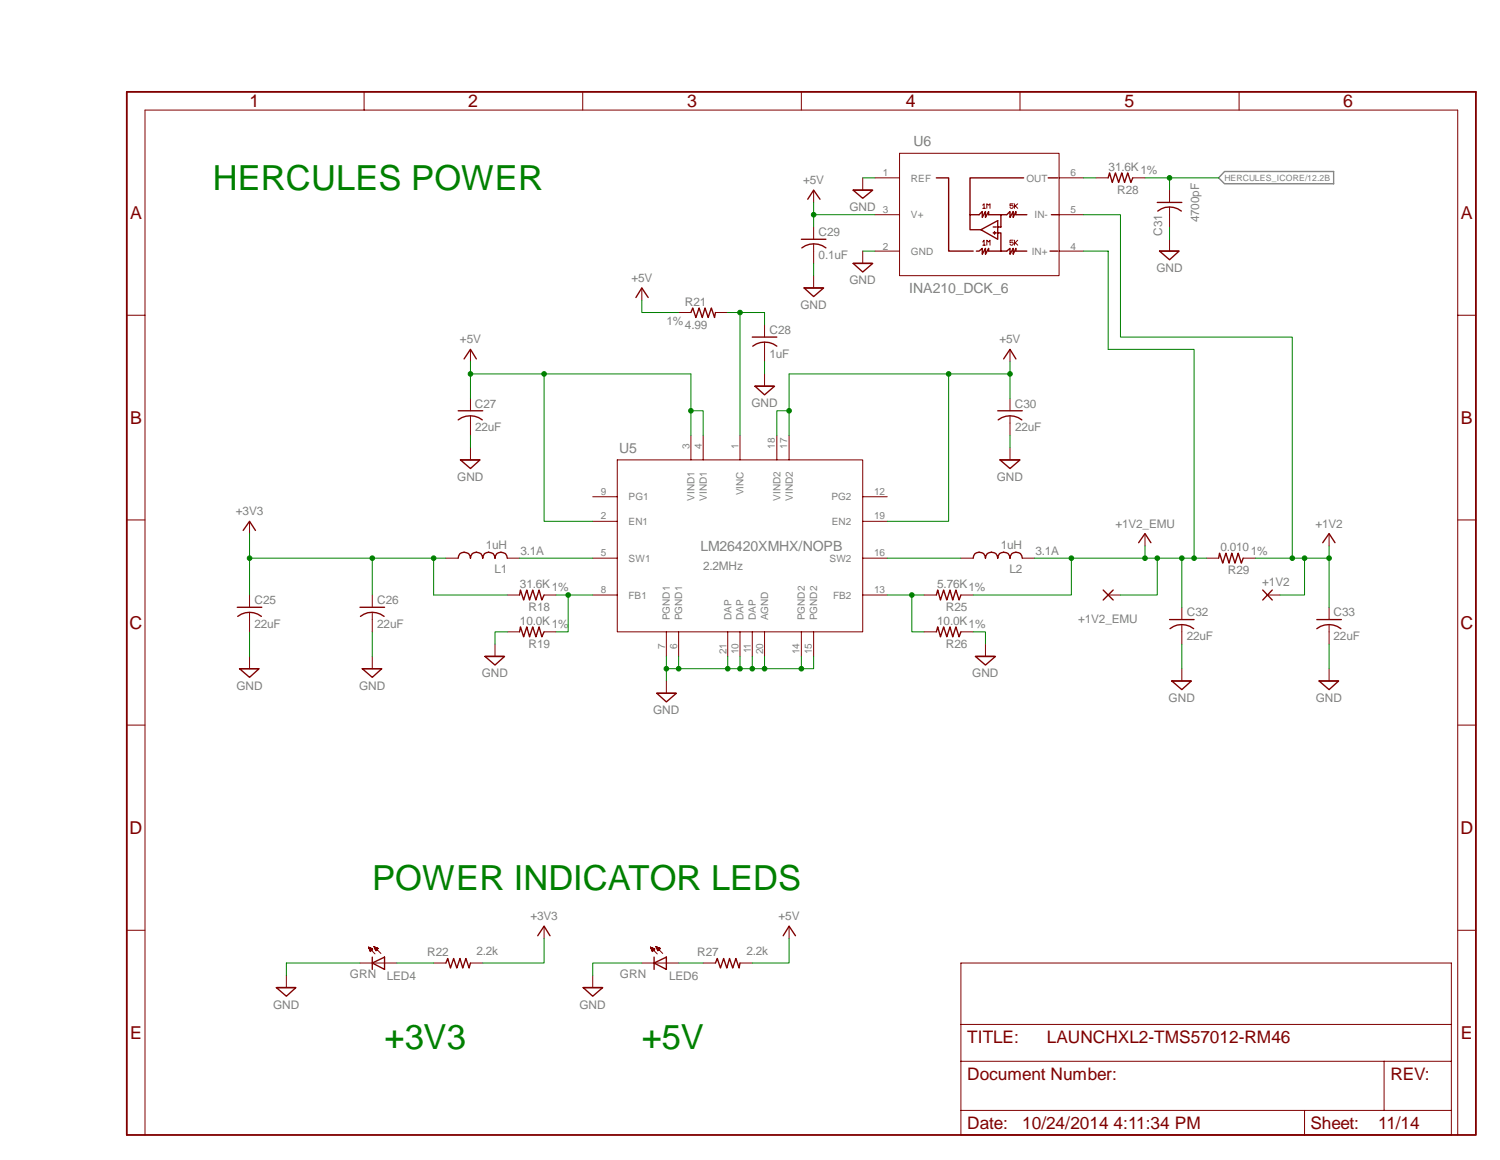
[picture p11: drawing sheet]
<svg xmlns="http://www.w3.org/2000/svg" width="279mm" height="216mm" viewBox="0 0 279 216" stroke-linecap="round" stroke-linejoin="round" font-family="sans-serif">
<path d="M228.1 31.9h20.3v2.3h-20.3l-1.1-1.1z" fill="none" stroke="#808080" stroke-width=".25"/>
<path d="M23.6 17.1h251.3v194.1h-251.3z" fill="none" stroke="#800000" stroke-width=".34"/>
<g fill="none" stroke="#800000" stroke-width=".19">
<path d="M67.8 17.1v3.4M108.5 17.1v3.4M149.3 17.1v3.4M190 17.1v3.4M230.8 17.1v3.4M151.6 35.4v2.3M160.7 33.1v2.3M163 33.1h4.6M163 40h4.6M167.6 28.5h29.7v22.8h-29.7zM183 38.2l.3-.3v.9M183 38.8h.6"/>
<path d="M183.8 38.8v-.9l.3 .3 .3-.3v.9M188.7 37.9h-.6v.5l.5-.2 .1 .2v.2l-.1 .2h-.3l-.2-.2M189 37.9v.9M189.1 38.4l.5 .4M189.6 37.9l-.6 .5M197.3 33.1h4.5M197.3 40h4.5M204.1 33.1h2.3M211 33.1h2.3M217.8 35.4v2.3M217.8 38.5v3.7M23.6 58.7h3.4"/>
<path d="M119.5 53.6v2.3M126.4 58.2h2.3M133.3 58.2h2.3M151.6 42.2v2.3M151.6 45.4v3.6M151.6 51.3v2.3M160.7 46.7v2.3M163 46.7h4.6M183 45l.3-.3v.9M183 45.6h.6M183.8 45.6v-.9l.3 .3 .3-.3v.9M188.7 44.7h-.6v.5l.5-.2 .1 .2v.3l-.1 .1h-.3l-.2-.1"/>
<path d="M189 44.7v.9M189.1 45.2l.5 .4M189.6 44.7l-.6 .6M197.3 46.7h4.5M217.8 44.5v2.2M271.5 58.7h3.4M87.6 74.2v2.3M87.6 77.4v3.6M87.6 65v2.3M142.4 60.5v2.2M142.4 63.7v3.6M142.4 69.6v2.3"/>
<path d="M188.1 74.2v2.3M188.1 77.4v3.6M188.1 65v2.3M23.6 96.8h3.4M46.5 97v2.3M87.6 83.3v2.3M110.4 97h4.6M110.4 92.5h4.6M115 85.6h45.7v32h-45.7zM128.7 81v4.6M131 81v4.6M137.8 81v4.6"/>
<path d="M144.7 81v4.6M147 81v4.6M160.7 97h4.6M160.7 92.5h4.6M188.1 83.3v2.3M213.3 99.3v2.3M247.6 99.3v2.3M271.5 96.8h3.4M46.5 110.7v2.3M46.5 114v3.6M69.3 110.7v2.3M69.3 114v3.6"/>
<path d="M83.1 103.9h2.2M92.2 119.9v2.3M94.5 110.7h2.3M94.5 117.6h2.3M94.5 103.9h2.3M101.3 110.7h2.2M101.3 117.6h2.2M110.4 103.9h4.6M110.4 110.7h4.6M124.1 117.6v4.6M126.4 117.6v4.6M135.6 117.6v4.6"/>
<path d="M137.8 117.6v4.6M140.1 117.6v4.6M142.4 117.6v4.6M149.3 117.6v4.6M151.6 117.6v4.6M160.7 103.9h4.6M160.7 110.7h4.6M172.1 117.6h2.3M172.1 110.7h2.3M179 117.6h2.3M179 110.7h2.3M179 103.9h2.3"/>
<path d="M183.6 119.9v2.3M190.4 103.9h2.3M206.4 110.7h2.3M220.1 113v2.3M220.1 116.2v3.7M224.7 103.9h2.3M231.6 103.9h2.2M236.1 110.7h2.3M247.6 113v2.3M247.6 116.2v3.7M23.6 135h3.4M46.5 122.2v2.3"/>
<path d="M69.3 122.2v2.3M124.1 126.7v2.3M220.1 124.5v2.2M247.6 124.5v2.2M271.5 135h3.4M23.6 173.1h3.4M67.1 179.2h6.8M68.7 176.3l.7 .3-.4 .5zM68.7 176.4h.4M68.7 176.4h.1M68.7 176.3l1.1 1.2M68.7 176.6h.6"/>
<path d="M68.7 176.5h.6M68.8 176.9h.5M68.8 176.8h.5M68.8 176.7h.6M68.9 177h.2M68.9 177h.1M69.7 176.2l.7 .3-.4 .5zM69.7 176.3h.1M69.7 176.2h.1M69.7 176.2l1.3 1.3M69.8 176.4h.6M69.8 176.4h.2"/>
<path d="M69.8 176.7h.5M69.8 176.6h.6M69.8 176.5h.6M69.9 176.9h.3M69.9 176.8h.4M70 177h.1M80.8 179.2h2.3M87.6 179.2h2.3M101.3 172.4v2.3M119.5 179.2h6.9M121.2 176.3l.8 .3-.5 .5zM121.2 176.3l1.2 1.2"/>
<path d="M121.2 176.4h.4M121.2 176.4h.1M121.3 176.7h.6M121.3 176.6h.6M121.3 176.5h.5M121.4 176.9h.4M121.4 176.8h.4M121.5 177h.2M121.5 177h.1M122.2 176.2l.8 .3-.5 .5zM122.2 176.2l1.2 1.3M122.3 176.4h.3"/>
<path d="M122.3 176.3h.1M122.3 176.2h.1M122.3 176.5h.7M122.3 176.4h.6M122.4 176.8h.4M122.4 176.7h.5M122.4 176.6h.5M122.5 177h.1M122.5 176.9h.2M131 179.2h2.3M137.8 179.2h2.3M147 172.4v2.3"/>
<path d="M271.5 173.1h3.4M53.3 181.5v2.3M110.4 181.5v2.3M179 197.5h91.3M179 190.7h91.3M257.8 197.5v9.2M27 211.2v-190.7h244.5v190.7M179 206.7v-27.5h91.3v27.5M243 206.7h-64v4.5h91.3v-4.5h-12.5M243 206.7v4.5M243 206.7h14.8"/>
</g>
<g fill="none" stroke="#800000" stroke-width=".25">
<path d="M150.5 37.1l1.1-1.7 1.1 1.7M158.9 35.4h3.7l-1.9 1.5zM159 35.4h3.4M174.4 33.1h2.3v13.6h4.6M180.7 40v2.8h2M190.7 33.1h-10v6.9h1.7l.6-.6v1.1l.6-1.1v1.1l.5-1.1v.6h2.3M191.3 40h-2.1v-.6l-.5 1.1v-1.1l-.6 1.1v-1.1l-.6 .6h-1.1v2.2h-.6M195.2 33.1h1.8M195.8 40h1.5M206.4 33.1l.3-.9 .5 1.8 .6-1.8 .6 1.8 .6-1.8 .5 1.8 .6-1.8 .6 1.8 .3-.9M215.6 37.7h4.5M215.6 39.3a3.6 3.6 0 0 1 4.4 0"/>
<path d="M118.4 55.4l1.1-1.8 1.2 1.8M128.7 58.2l.3-.9 .6 1.8 .6-1.8 .6 1.8 .5-1.8 .6 1.8 .6-1.8 .6 1.8 .2-.9M149.3 44.5h4.5M149.4 46.1a3.7 3.7 0 0 1 4.4 0M149.8 53.6h3.6l-1.8 1.6zM149.9 53.6h3.3M158.9 49h3.7l-1.9 1.6zM159 49h3.4M182.7 42.8l3.1-1.7v3.4zM185 42.2h.6M185 43.3h.3v.3M185.3 43.1v.2h.3"/>
<path d="M185.8 43.3h.6v3.4h1.1l.6-.5v1.1l.6-1.1v1.1l.5-1.1v.5h2.1M186.4 46.7h-2.3v-.5l-.5 1.1v-1.1l-.6 1.1v-1.1l-.6 .5h-.5M195.6 46.7h1.4M216 46.7h3.6l-1.8 1.6zM216.2 46.7h3.3M85.3 76.5h4.6M85.3 78.1a3.7 3.7 0 0 1 4.5 0M86.4 66.8l1.2-1.8 1.1 1.8M140.1 62.7h4.6M140.2 64.4a3.7 3.7 0 0 1 4.5 0M140.6 71.9h3.7l-1.9 1.6zM140.7 71.9h3.4"/>
<path d="M185.8 76.5h4.6M185.9 78.1a3.6 3.6 0 0 1 4.4 0M186.9 66.8l1.2-1.8 1.1 1.8M45.3 98.7l1.2-1.7 1.1 1.7M85.8 85.6h3.6l-1.8 1.6zM85.9 85.6h3.4M186.3 85.6h3.7l-1.9 1.6zM186.4 85.6h3.4M44.2 113h4.6M44.3 114.7a3.6 3.6 0 0 1 4.4 0M67.1 113h4.5M67.1 114.7a3.6 3.6 0 0 1 4.4 0"/>
<path d="M85.3 103.9a1.14 1.14 0 0 1 1.2-1.1 1.14 1.14 0 0 1 1.1 1.1 1.14 1.14 0 0 1 1.2-1.1 1.14 1.14 0 0 1 1.1 1.1 1.14 1.14 0 0 1 1.2-1.1 1.14 1.14 0 0 1 1.1 1.1 1.14 1.14 0 0 1 1.1-1.1 1.14 1.14 0 0 1 1.2 1.1M96.8 110.7l.1-.9 .6 1.9 .6-1.9 .5 1.9 .6-1.9 .6 1.9 .6-1.9 .5 1.9 .4-1M96.8 117.6l.1-.9 .6 1.8 .6-1.8 .5 1.8 .6-1.8 .6 1.8 .6-1.8 .5 1.8 .4-.9M174.4 117.6l.3-.9 .5 1.8 .6-1.8 .6 1.8 .6-1.8 .5 1.8 .6-1.8 .5 1.8 .4-.9M174.4 110.7l.3-.9 .5 1.9 .6-1.9 .6 1.9 .6-1.9 .5 1.9 .6-1.9 .5 1.9 .4-1M181.3 103.9a1.14 1.14 0 0 1 1.1-1.1 1.14 1.14 0 0 1 1.2 1.1 1.14 1.14 0 0 1 1.1-1.1 1.14 1.14 0 0 1 1.1 1.1 1.14 1.14 0 0 1 1.2-1.1 1.14 1.14 0 0 1 1.1 1.1 1.14 1.14 0 0 1 1.2-1.1 1.14 1.14 0 0 1 1.1 1.1M205.5 109.8l1.8 1.9M207.3 109.8l-1.8 1.9M212.1 101l1.2-1.7 1.1 1.7M217.8 115.3h4.6M217.9 117a3.6 3.6 0 0 1 4.4 0M227 103.9l.2-.9 .6 1.8 .5-1.8 .6 1.8 .5-1.8 .6 1.8 .6-1.8 .6 1.8 .4-.9"/>
<path d="M235.2 109.8l1.8 1.9M237 109.8l-1.8 1.9M245.3 115.3h4.6M245.3 117a3.7 3.7 0 0 1 4.5 0M246.4 101l1.2-1.7 1.1 1.7M44.6 124.5h3.7l-1.8 1.6zM44.8 124.5h3.4M67.5 124.5h3.6l-1.8 1.6zM67.6 124.5h3.4M90.3 122.2h3.7l-1.8 1.6zM90.4 122.2h3.5M122.3 129h3.7l-1.9 1.6z"/>
<path d="M122.4 129h3.5M181.7 122.2h3.7l-1.8 1.6zM181.9 122.2h3.4M218.3 126.7h3.6l-1.8 1.7zM218.4 126.7h3.4M245.7 126.7h3.6l-1.7 1.7zM245.8 126.7h3.5M69.3 179.2l2.3-1.1v2.3zM69.3 178.1v2.3M83.1 179.2l.3-.8 .5 1.8 .6-1.8 .6 1.8 .6-1.8 .5 1.8 .6-1.8 .6 1.8 .2-1M100.2 174.2l1.1-1.8 1.1 1.8M121.8 179.2l2.3-1.1v2.3z"/>
<path d="M121.8 178.1v2.3M133.3 179.2l.3-.8 .6 1.8 .6-1.8 .6 1.8 .5-1.8 .6 1.8 .6-1.8 .6 1.8 .1-1M145.9 174.2l1.1-1.8 1.2 1.8M51.5 183.8h3.6l-1.8 1.6zM51.6 183.8h3.4M108.6 183.8h3.7l-1.9 1.6zM108.7 183.8h3.5"/>
</g>
<path d="M46.5 117.6v4.6M96.8 103.9h13.6M165.3 103.9h13.7M124.1 122.2v4.5M124.1 124.5h2.3" fill="none" stroke="#008000" stroke-width=".19"/>
<circle cx="124.1" cy="124.5" r=".43" fill="#008000"/>
<g fill="none" stroke="#008000" stroke-width=".19">
<path d="M149.3 122.2v2.3M151.6 122.2v2.3h-25.2"/>
<circle cx="124.1" cy="124.5" r=".43"/>
</g>
<circle cx="149.3" cy="124.5" r=".43" fill="#008000"/>
<g fill="none" stroke="#008000" stroke-width=".19">
<path d="M142.4 122.2v2.3"/>
<circle cx="149.3" cy="124.5" r=".43"/>
</g>
<circle cx="142.4" cy="124.5" r=".43" fill="#008000"/>
<g fill="none" stroke="#008000" stroke-width=".19">
<path d="M140.1 122.2v2.3"/>
<circle cx="142.4" cy="124.5" r=".43"/>
</g>
<circle cx="140.1" cy="124.5" r=".43" fill="#008000"/>
<g fill="none" stroke="#008000" stroke-width=".19">
<path d="M137.8 122.2v2.3"/>
<circle cx="140.1" cy="124.5" r=".43"/>
</g>
<circle cx="137.8" cy="124.5" r=".43" fill="#008000"/>
<g fill="none" stroke="#008000" stroke-width=".19">
<path d="M135.6 122.2v2.3"/>
<circle cx="137.8" cy="124.5" r=".43"/>
</g>
<circle cx="135.5" cy="124.5" r=".43" fill="#008000"/>
<g fill="none" stroke="#008000" stroke-width=".19">
<path d="M126.4 122.2v2.3"/>
<circle cx="135.5" cy="124.5" r=".43"/>
</g>
<circle cx="126.4" cy="124.5" r=".43" fill="#008000"/>
<g fill="none" stroke="#008000" stroke-width=".19">
<path d="M160.7 33.1h2.3M151.6 49v2.3M160.7 46.7h2.3M217.8 42.2v2.3M142.4 67.3v2.3M46.5 99.3v11.4M87.6 81v2.3M188.1 81v2.3M69.3 117.6v4.6M94.5 117.6h-2.3v2.3M181.3 117.6h2.3v2.3M220.1 119.9v4.6"/>
<path d="M247.6 119.9v4.6M67.1 179.2h-13.8v2.3M119.5 179.2h-9.1v2.3"/>
<circle cx="126.4" cy="124.5" r=".43"/>
</g>
<circle cx="46.5" cy="103.9" r=".43" fill="#008000"/>
<g fill="none" stroke="#008000" stroke-width=".19">
<path d="M83.1 103.9h-2.3v6.8"/>
<circle cx="46.5" cy="103.9" r=".43"/>
</g>
<circle cx="80.8" cy="103.9" r=".43" fill="#008000"/>
<g fill="none" stroke="#008000" stroke-width=".19">
<path d="M80.8 103.9h-11.5v6.8"/>
<circle cx="80.8" cy="103.9" r=".43"/>
</g>
<circle cx="69.3" cy="103.9" r=".43" fill="#008000"/>
<g fill="none" stroke="#008000" stroke-width=".19">
<path d="M46.5 103.9h22.8M80.8 110.7h13.7M103.5 110.7h6.9M105.8 110.7v6.9h-2.3M101.3 174.7v4.5h-11.4"/>
<circle cx="69.3" cy="103.9" r=".43"/>
</g>
<circle cx="105.8" cy="110.7" r=".43" fill="#008000"/>
<g fill="none" stroke="#008000" stroke-width=".19">
<path d="M135.6 58.2h6.8v2.3M137.8 58.2v22.8"/>
<circle cx="105.8" cy="110.7" r=".43"/>
</g>
<circle cx="137.8" cy="58.2" r=".43" fill="#008000"/>
<g fill="none" stroke="#008000" stroke-width=".19">
<path d="M147 69.6v6.9M188.1 67.3v6.9M144.7 81v-4.5h2.3v4.5"/>
<circle cx="137.8" cy="58.2" r=".43"/>
</g>
<circle cx="147" cy="76.5" r=".43" fill="#008000"/>
<g fill="none" stroke="#008000" stroke-width=".19">
<path d="M147 69.6h29.7"/>
<circle cx="147" cy="76.5" r=".43"/>
</g>
<circle cx="188.1" cy="69.6" r=".43" fill="#008000"/>
<g fill="none" stroke="#008000" stroke-width=".19">
<path d="M188.1 69.6h-11.4v27.4h-11.4"/>
<circle cx="188.1" cy="69.6" r=".43"/>
</g>
<circle cx="176.7" cy="69.6" r=".43" fill="#008000"/>
<g fill="none" stroke="#008000" stroke-width=".19">
<path d="M87.6 67.3v2.3M128.7 76.5h2.3v4.5M128.7 69.6v11.4"/>
<circle cx="176.7" cy="69.6" r=".43"/>
</g>
<circle cx="128.7" cy="76.5" r=".43" fill="#008000"/>
<g fill="none" stroke="#008000" stroke-width=".19">
<path d="M101.3 69.6h27.4"/>
<circle cx="128.7" cy="76.5" r=".43"/>
</g>
<circle cx="87.6" cy="69.6" r=".43" fill="#008000"/>
<g fill="none" stroke="#008000" stroke-width=".19">
<path d="M87.6 74.2v-4.6h13.7v27.4h9.1"/>
<circle cx="87.6" cy="69.6" r=".43"/>
</g>
<circle cx="101.3" cy="69.6" r=".43" fill="#008000"/>
<g fill="none" stroke="#008000" stroke-width=".19">
<path d="M151.6 37.7v2.3h11.4M151.6 40v2.2M119.5 55.9v2.3h6.9M147 174.7v4.5h-6.9"/>
<circle cx="101.3" cy="69.6" r=".43"/>
</g>
<circle cx="151.5" cy="40" r=".43" fill="#008000"/>
<g fill="none" stroke="#008000" stroke-width=".19">
<path d="M213.3 33.1h13.7M217.8 33.1v2.3"/>
<circle cx="151.5" cy="40" r=".43"/>
</g>
<circle cx="217.8" cy="33.1" r=".43" fill="#008000"/>
<g fill="none" stroke="#008000" stroke-width=".19">
<path d="M201.8 33.1h2.3M165.3 110.7h6.8M169.8 110.7v6.9h2.3"/>
<circle cx="217.8" cy="33.1" r=".43"/>
</g>
<circle cx="169.8" cy="110.7" r=".43" fill="#008000"/>
<g fill="none" stroke="#008000" stroke-width=".19">
<path d="M201.8 40h6.9v22.7h32v41.2h-6.9M247.6 101.6v2.3h-6.9"/>
<circle cx="169.8" cy="110.7" r=".43"/>
</g>
<circle cx="240.7" cy="103.9" r=".43" fill="#008000"/>
<g fill="none" stroke="#008000" stroke-width=".19">
<path d="M247.6 103.9v9.1"/>
<circle cx="240.7" cy="103.9" r=".43"/>
</g>
<circle cx="247.6" cy="103.9" r=".43" fill="#008000"/>
<g fill="none" stroke="#008000" stroke-width=".19">
<path d="M243 103.9v6.8h-4.6"/>
<circle cx="247.6" cy="103.9" r=".43"/>
</g>
<circle cx="243" cy="103.9" r=".43" fill="#008000"/>
<g fill="none" stroke="#008000" stroke-width=".19">
<path d="M201.8 46.7h4.6v18.3M192.7 103.9h32M220.1 103.9v9.1"/>
<circle cx="243" cy="103.9" r=".43"/>
</g>
<circle cx="220.1" cy="103.9" r=".43" fill="#008000"/>
<g fill="none" stroke="#008000" stroke-width=".19">
<path d="M199.6 103.9v6.8h-18.3"/>
<circle cx="220.1" cy="103.9" r=".43"/>
</g>
<circle cx="199.6" cy="103.9" r=".43" fill="#008000"/>
<g fill="none" stroke="#008000" stroke-width=".19">
<path d="M206.4 65h16v38.9"/>
<circle cx="199.6" cy="103.9" r=".43"/>
</g>
<circle cx="222.4" cy="103.9" r=".43" fill="#008000"/>
<g fill="none" stroke="#008000" stroke-width=".19">
<path d="M213.3 101.6v2.3"/>
<circle cx="222.4" cy="103.9" r=".43"/>
</g>
<circle cx="213.3" cy="103.9" r=".43" fill="#008000"/>
<g fill="none" stroke="#008000" stroke-width=".19">
<path d="M215.6 103.9v6.8h-6.9"/>
<circle cx="213.3" cy="103.9" r=".43"/>
</g>
<circle cx="215.6" cy="103.9" r=".43" fill="#008000"/>
<g fill="none" stroke="#008000" stroke-width=".19">
<path d="M73.9 179.2h6.9M126.4 179.2h4.6"/>
<circle cx="215.6" cy="103.9" r=".43"/>
</g>
<g font-size="6.4" fill="#008000">
<text x="39.6" y="35.4">HERCULES POWER</text>
<text x="69.3" y="165.6">POWER INDICATOR LEDS</text>
<text x="71.6" y="195.2">+3V3</text>
<text x="119.5" y="195.2">+5V</text>
</g>
<g font-size="3.3" fill="#800000">
<text x="46.5" y="20">1</text>
<text x="87.2" y="20">2</text>
<text x="128" y="20">3</text>
<text x="168.7" y="20">4</text>
<text x="209.5" y="20">5</text>
<text x="250.2" y="20">6</text>
<text x="24.2" y="40.8">A</text>
<text x="272.1" y="40.8">A</text>
<text x="24.2" y="78.9">B</text>
<text x="272.1" y="78.9">B</text>
<text x="24.1" y="117.1">C</text>
<text x="272" y="117.1">C</text>
<text x="24.1" y="155.2">D</text>
<text x="272" y="155.2">D</text>
<text x="24.2" y="193.4">E</text>
<text x="272.1" y="193.4">E</text>
</g>
<g font-size="3.2" fill="#800000">
<text x="180.2" y="194.1">TITLE:</text>
<text x="195" y="194.1">LAUNCHXL2-TMS57012-RM46</text>
<text x="180.2" y="201">Document Number:</text>
<text x="259" y="201">REV:</text>
<text x="180.2" y="210.1">Date:</text>
<text x="190.4" y="210.1">10/24/2014 4:11:34 PM</text>
<text x="244.1" y="210.1">Sheet:</text>
<text x="256.7" y="210.1">11/14</text>
</g>
<g font-size="2.6" fill="#808080">
<text x="170.2" y="27.2">U6</text>
<text x="169.3" y="54.6">INA210_DCK_6</text>
<text x="115.3" y="84.2">U5</text>
<text x="130.5" y="102.5">LM26420XMHX/NOPB</text>
</g>
<g font-size="2.2" fill="#808080">
<text x="149.6" y="34.2">+5V</text>
<text x="206.5" y="31.7">31.6K</text>
<text x="212.4" y="32.4">1%</text>
<text x="158.2" y="39.3">GND</text>
<text x="208.1" y="36.1">R28</text>
<text x="223.4" y="41.4" transform="rotate(-90 223.4 41.4)">4700pF</text>
<text x="152.5" y="43.9">C29</text>
<text x="216.5" y="43.9" transform="rotate(-90 216.5 43.9)">C31</text>
<text x="117.6" y="52.5">+5V</text>
<text x="152.5" y="48.3">0.1uF</text>
<text x="158.2" y="52.9">GND</text>
<text x="215.4" y="50.7">GND</text>
<text x="127.6" y="56.9">R21</text>
<text x="149.1" y="57.5">GND</text>
<text x="85.7" y="63.9">+5V</text>
<text x="124.1" y="60.5">1%</text>
<text x="127.6" y="61.2">4.99</text>
<text x="143.3" y="62.2">C28</text>
<text x="186.2" y="63.9">+5V</text>
<text x="143.3" y="66.5">1uF</text>
<text x="88.5" y="75.9">C27</text>
<text x="140" y="75.8">GND</text>
<text x="189.1" y="75.9">C30</text>
<text x="88.5" y="80.3">22uF</text>
<text x="189.1" y="80.3">22uF</text>
<text x="85.2" y="89.5">GND</text>
<text x="185.7" y="89.5">GND</text>
<text x="43.9" y="95.9">+3V3</text>
<text x="207.8" y="98.2">+1V2_EMU</text>
<text x="245" y="98.2">+1V2</text>
<text x="90.5" y="102.1">1uH</text>
<text x="92.1" y="106.7">L1</text>
<text x="96.9" y="103.2">3.1A</text>
<text x="131" y="106.2">2.2MHz</text>
<text x="186.4" y="102.1">1uH</text>
<text x="188" y="106.7">L2</text>
<text x="192.9" y="103.2">3.1A</text>
<text x="227.3" y="102.5">0.010</text>
<text x="228.7" y="106.8">R29</text>
<text x="233" y="103.2">1%</text>
<text x="47.4" y="112.4">C25</text>
<text x="70.3" y="112.4">C26</text>
<text x="96.9" y="109.4">31.6K</text>
<text x="98.5" y="113.7">R18</text>
<text x="102.8" y="110.1">1%</text>
<text x="174.6" y="109.4">5.76K</text>
<text x="176.2" y="113.7">R25</text>
<text x="180.4" y="110.1">1%</text>
<text x="235.1" y="109.1">+1V2</text>
<text x="47.4" y="116.8">22uF</text>
<text x="70.3" y="116.8">22uF</text>
<text x="96.9" y="116.2">10.0K</text>
<text x="102.8" y="116.9">1%</text>
<text x="174.6" y="116.2">10.0K</text>
<text x="180.4" y="116.9">1%</text>
<text x="200.8" y="115.9">+1V2_EMU</text>
<text x="221.1" y="114.7">C32</text>
<text x="221.1" y="119">22uF</text>
<text x="248.4" y="114.7">C33</text>
<text x="248.4" y="119">22uF</text>
<text x="98.5" y="120.6">R19</text>
<text x="176.2" y="120.6">R26</text>
<text x="44" y="128.4">GND</text>
<text x="66.9" y="128.4">GND</text>
<text x="89.7" y="126.1">GND</text>
<text x="181.1" y="126.1">GND</text>
<text x="217.7" y="130.6">GND</text>
<text x="245.1" y="130.6">GND</text>
<text x="121.7" y="132.9">GND</text>
<text x="98.8" y="171.3">+3V3</text>
<text x="145" y="171.3">+5V</text>
<text x="79.6" y="178">R22</text>
<text x="88.7" y="177.7">2.2k</text>
<text x="129.9" y="178">R27</text>
<text x="139" y="177.7">2.2k</text>
<text x="65.2" y="182.1">GRN</text>
<text x="72.1" y="182.5">LED4</text>
<text x="115.5" y="182.1">GRN</text>
<text x="124.6" y="182.5">LED6</text>
<text x="50.9" y="187.7">GND</text>
<text x="107.9" y="187.7">GND</text>
</g>
<g font-size="1.9" fill="#808080">
<text x="164.4" y="32.8">1</text>
<text x="169.7" y="33.8">REF</text>
<text x="191.2" y="33.8">OUT</text>
<text x="199.4" y="32.8">6</text>
<text x="164.4" y="39.6">3</text>
<text x="169.7" y="40.6">V+</text>
<text x="192.7" y="40.6">IN-</text>
<text x="199.4" y="39.6">5</text>
<text x="164.4" y="46.5">2</text>
<text x="169.7" y="47.5">GND</text>
<text x="192.2" y="47.4">IN+</text>
<text x="199.4" y="46.5">4</text>
<text x="128.4" y="83.5" transform="rotate(-90 128.4 83.5)">3</text>
<text x="130.7" y="83.5" transform="rotate(-90 130.7 83.5)">4</text>
<text x="137.6" y="83.5" transform="rotate(-90 137.6 83.5)">1</text>
<text x="144.4" y="83.5" transform="rotate(-90 144.4 83.5)">18</text>
<text x="146.6" y="83.5" transform="rotate(-90 146.6 83.5)">17</text>
<text x="111.9" y="92.1">9</text>
<text x="117.1" y="93.1">PG1</text>
<text x="129.4" y="93.2" transform="rotate(-90 129.4 93.2)">VIND1</text>
<text x="131.7" y="93.2" transform="rotate(-90 131.7 93.2)">VIND1</text>
<text x="138.5" y="92.2" transform="rotate(-90 138.5 92.2)">VINC</text>
<text x="145.4" y="93.2" transform="rotate(-90 145.4 93.2)">VIND2</text>
<text x="147.7" y="93.2" transform="rotate(-90 147.7 93.2)">VIND2</text>
<text x="154.9" y="93.1">PG2</text>
<text x="162.8" y="92.1">12</text>
<text x="111.9" y="96.7">2</text>
<text x="117.1" y="97.7">EN1</text>
<text x="154.9" y="97.7">EN2</text>
<text x="162.8" y="96.7">19</text>
<text x="111.9" y="103.5">5</text>
<text x="117.1" y="104.6">SW1</text>
<text x="154.5" y="104.6">SW2</text>
<text x="162.8" y="103.5">16</text>
<text x="111.9" y="110.4">8</text>
<text x="117.1" y="111.4">FB1</text>
<text x="155.2" y="111.4">FB2</text>
<text x="162.8" y="110.4">13</text>
<text x="124.8" y="115.5" transform="rotate(-90 124.8 115.5)">PGND1</text>
<text x="127.1" y="115.5" transform="rotate(-90 127.1 115.5)">PGND1</text>
<text x="136.2" y="115.5" transform="rotate(-90 136.2 115.5)">DAP</text>
<text x="138.5" y="115.5" transform="rotate(-90 138.5 115.5)">DAP</text>
<text x="140.8" y="115.5" transform="rotate(-90 140.8 115.5)">DAP</text>
<text x="143.1" y="115.5" transform="rotate(-90 143.1 115.5)">AGND</text>
<text x="149.9" y="115.5" transform="rotate(-90 149.9 115.5)">PGND2</text>
<text x="152.2" y="115.5" transform="rotate(-90 152.2 115.5)">PGND2</text>
<text x="123.9" y="120.7" transform="rotate(-90 123.9 120.7)">7</text>
<text x="126.2" y="120.7" transform="rotate(-90 126.2 120.7)">6</text>
<text x="135.3" y="121.8" transform="rotate(-90 135.3 121.8)">21</text>
<text x="137.6" y="121.8" transform="rotate(-90 137.6 121.8)">10</text>
<text x="139.9" y="121.6" transform="rotate(-90 139.9 121.6)">11</text>
<text x="142.2" y="121.8" transform="rotate(-90 142.2 121.8)">20</text>
<text x="148.9" y="121.8" transform="rotate(-90 148.9 121.8)">14</text>
<text x="151.2" y="121.8" transform="rotate(-90 151.2 121.8)">15</text>
</g>
<text font-size="1.6" fill="#808080" x="228.1" y="33.6">HERCULES_ICORE/12.2B</text>
</svg>
